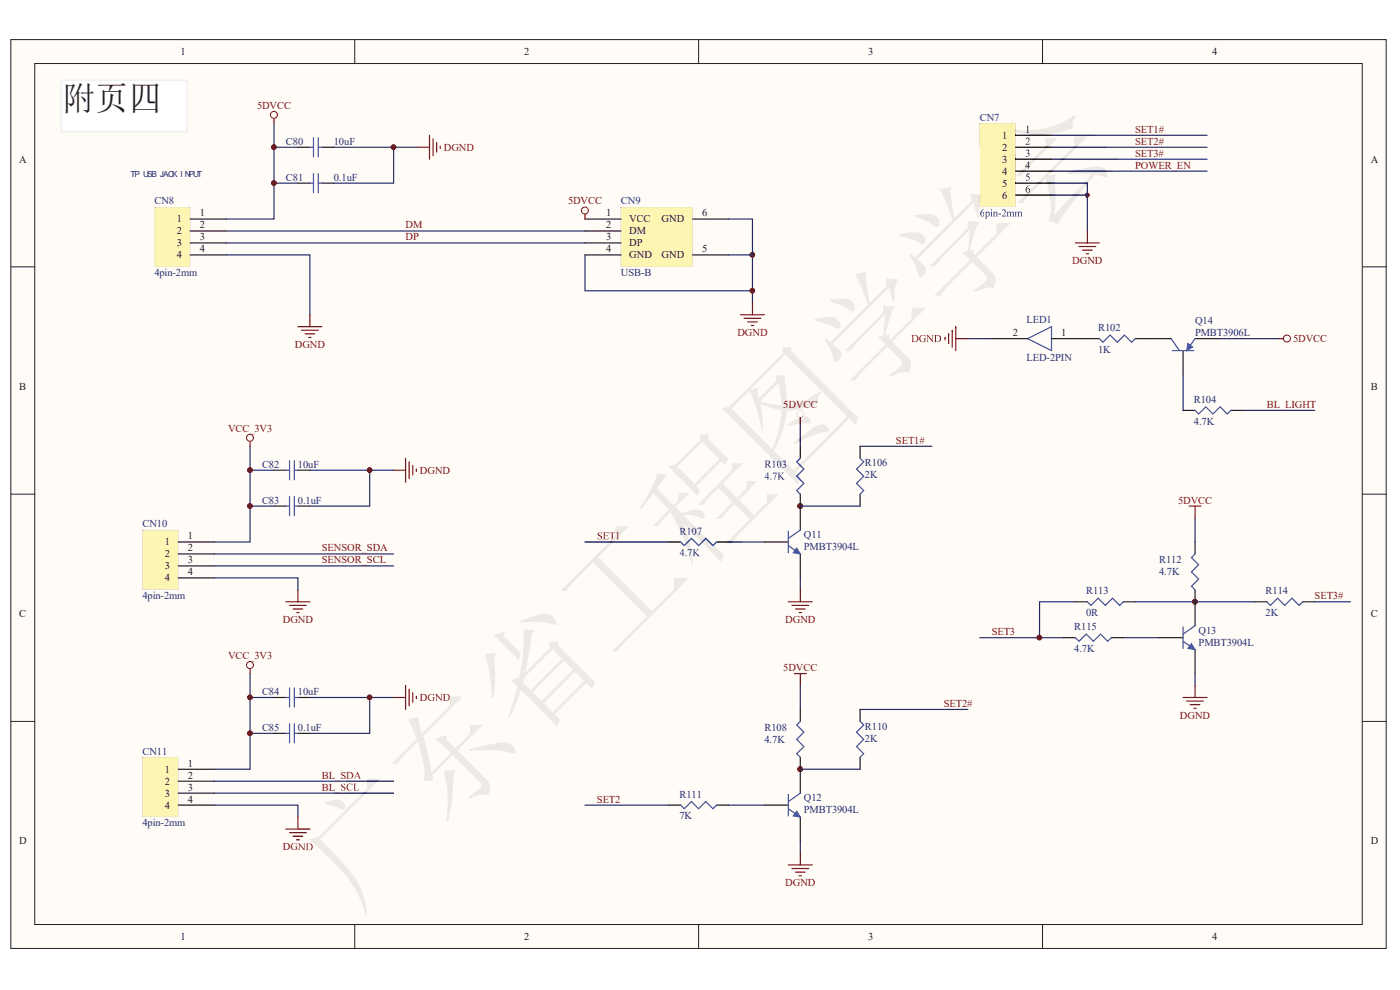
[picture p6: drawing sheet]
<svg xmlns="http://www.w3.org/2000/svg" width="420mm" height="297mm" viewBox="0 0 420 297" stroke-linecap="round" stroke-linejoin="round" font-family="sans-serif">
<path d="M3.3 11.9h412.7v272.7h-412.7z" fill="#fffcf8"/>
<path d="M3.3 11.9h412.7v272.7h-412.7z" fill="none" stroke="#231f20" stroke-width=".3"/>
<path d="M10.4 19.1h398.4v258.3h-398.4z" fill="#fffcf8"/>
<g fill="none" stroke="#231f20" stroke-width=".3">
<path d="M10.4 19.1h398.4v258.3h-398.4zM106.5 11.9v7.2M209.7 11.9v7.2M312.9 11.9v7.2M3.3 80.1h7.1M408.9 80.1h7.2M3.3 148.3h7.1M408.9 148.3h7.2M3.3 216.5h7.1M408.9 216.5h7.2M106.5 277.5v7.1M209.7 277.5v7.1"/>
<path d="M312.9 277.5v7.1"/>
</g>
<circle cx="75" cy="220" r=".68" fill="#282973"/>
<circle cx="75" cy="220" r=".68" fill="none" stroke="#282973" stroke-width=".3"/>
<circle cx="75" cy="209.2" r=".68" fill="#282973"/>
<circle cx="75" cy="209.2" r=".68" fill="none" stroke="#282973" stroke-width=".3"/>
<circle cx="75" cy="151.8" r=".68" fill="#282973"/>
<circle cx="75" cy="151.8" r=".68" fill="none" stroke="#282973" stroke-width=".3"/>
<circle cx="75" cy="141" r=".68" fill="#282973"/>
<circle cx="75" cy="141" r=".68" fill="none" stroke="#282973" stroke-width=".3"/>
<circle cx="82.2" cy="54.9" r=".68" fill="#282973"/>
<circle cx="82.2" cy="54.9" r=".68" fill="none" stroke="#282973" stroke-width=".3"/>
<circle cx="82.2" cy="44.1" r=".68" fill="#282973"/>
<circle cx="82.2" cy="44.1" r=".68" fill="none" stroke="#282973" stroke-width=".3"/>
<circle cx="110.9" cy="209.2" r=".68" fill="#282973"/>
<circle cx="110.9" cy="209.2" r=".68" fill="none" stroke="#282973" stroke-width=".3"/>
<circle cx="110.9" cy="141" r=".68" fill="#282973"/>
<circle cx="110.9" cy="141" r=".68" fill="none" stroke="#282973" stroke-width=".3"/>
<circle cx="118.1" cy="44.1" r=".68" fill="#282973"/>
<circle cx="118.1" cy="44.1" r=".68" fill="none" stroke="#282973" stroke-width=".3"/>
<circle cx="225.8" cy="87.2" r=".68" fill="#282973"/>
<circle cx="225.8" cy="87.2" r=".68" fill="none" stroke="#282973" stroke-width=".3"/>
<circle cx="225.8" cy="76.4" r=".68" fill="#282973"/>
<circle cx="225.8" cy="76.4" r=".68" fill="none" stroke="#282973" stroke-width=".3"/>
<circle cx="240.1" cy="230.8" r=".68" fill="#282973"/>
<circle cx="240.1" cy="230.8" r=".68" fill="none" stroke="#282973" stroke-width=".3"/>
<circle cx="240.1" cy="151.8" r=".68" fill="#282973"/>
<circle cx="240.1" cy="151.8" r=".68" fill="none" stroke="#282973" stroke-width=".3"/>
<circle cx="311.9" cy="191.3" r=".69" fill="#282973"/>
<circle cx="311.9" cy="191.3" r=".69" fill="none" stroke="#282973" stroke-width=".3"/>
<g fill="#282973">
<circle cx="326.3" cy="58.5" r=".69"/>
<circle cx="358.6" cy="180.5" r=".68"/>
</g>
<circle cx="358.6" cy="180.5" r=".68" fill="none" stroke="#282973" stroke-width=".3"/>
<path d="M100.2 44.2h17.9M125.3 44.2h-7.2v10.8h-17.9M67.9 76.5h25.1v17.9M93 141.1h17.9M118.1 141.1h-7.2v10.8h-17.9M64.3 173.4h25.1v3.6" fill="none" stroke="#282973" stroke-width=".36"/>
<path d="M326.2 58.4l.3 .1v10.8l-.2 .2-.1-.2z" fill="#282973"/>
<path d="M240.2 173.4v3.6" fill="none" stroke="#282973" stroke-width=".36"/>
<path d="M175.4 76.4l.3 .1v10.6h49.9v-10.6l.2-.2 .2 .2v10.9h-50.6z" fill="#282973"/>
<path d="M82.2 37v7.2M89.4 55h-7.2v10.7h-14.3M89.4 44.2h-7.2v10.8M225.8 87.3v3.5M290.4 101.6h7.2" fill="none" stroke="#282973" stroke-width=".36"/>
<path d="M240.1 126.6l.3 .1v7.2l-.2 .2-.2-.2z" fill="#282973"/>
<path d="M365.8 101.6h18M75 133.9v7.2h7.2M373 123.1h21.5M75 141.1v10.8h7.2M75 151.9v10.7h-10.7M64.3 169.8h53.8M64.3 166.2h53.8" fill="none" stroke="#282973" stroke-width=".36"/>
<g fill="#282973">
<path d="M175.4 162.5l25.3-.1 .2 .2-.2 .2h-25.1z"/>
<path d="M315.4 51.2h46.8l.2 .2-.2 .1h-46.6z"/>
<path d="M315.4 47.6h46.8l.2 .2-.2 .2h-46.6z"/>
<path d="M315.4 44.1l46.8-.1 .2 .2-.2 .2h-46.6z"/>
<path d="M315.4 40.5l46.8-.1 .2 .2-.2 .2h-46.6z"/>
</g>
<path d="M355.1 112.4v10.7M258.1 133.9h21.6" fill="none" stroke="#282973" stroke-width=".36"/>
<path d="M218.5 162.5l10.9-.1 .2 .2-.2 .2h-10.8z" fill="#282973"/>
<path d="M67.9 69.3h107.7M67.9 72.9h107.7" fill="none" stroke="#282973" stroke-width=".36"/>
<circle cx="240.1" cy="151.8" r=".68" fill="#7f1416"/>
<circle cx="240.1" cy="151.8" r=".68" fill="none" stroke="#7f1416" stroke-width=".3"/>
<circle cx="82.2" cy="54.9" r=".68" fill="#7f1416"/>
<circle cx="82.2" cy="54.9" r=".68" fill="none" stroke="#7f1416" stroke-width=".3"/>
<circle cx="82.2" cy="44.1" r=".68" fill="#7f1416"/>
<circle cx="82.2" cy="44.1" r=".68" fill="none" stroke="#7f1416" stroke-width=".3"/>
<circle cx="118.1" cy="44.1" r=".68" fill="#7f1416"/>
<circle cx="118.1" cy="44.1" r=".68" fill="none" stroke="#7f1416" stroke-width=".3"/>
<circle cx="110.9" cy="141" r=".68" fill="#7f1416"/>
<circle cx="110.9" cy="141" r=".68" fill="none" stroke="#7f1416" stroke-width=".3"/>
<g fill="#7f1416">
<circle cx="326.3" cy="58.5" r=".69"/>
<circle cx="225.8" cy="76.4" r=".68"/>
</g>
<circle cx="225.8" cy="76.4" r=".68" fill="none" stroke="#7f1416" stroke-width=".3"/>
<circle cx="225.8" cy="87.2" r=".68" fill="#7f1416"/>
<circle cx="225.8" cy="87.2" r=".68" fill="none" stroke="#7f1416" stroke-width=".3"/>
<circle cx="75" cy="151.8" r=".68" fill="#7f1416"/>
<circle cx="75" cy="151.8" r=".68" fill="none" stroke="#7f1416" stroke-width=".3"/>
<circle cx="75" cy="141" r=".68" fill="#7f1416"/>
<circle cx="75" cy="141" r=".68" fill="none" stroke="#7f1416" stroke-width=".3"/>
<circle cx="240.1" cy="151.8" r=".68" fill="#7f1416"/>
<g fill="none" stroke="#7f1416" stroke-width=".3">
<circle cx="82.2" cy="34.5" r="1.04"/>
<circle cx="240.1" cy="151.8" r=".68"/>
</g>
<g fill="none" stroke="#7f1416" stroke-width=".36">
<path d="M82.2 35.6v1.4M125.3 44.2h3.6M128.9 40.6v7.2M130 41.7v5M131.1 42.7v2.9M132.1 43.8v.7M322.7 72.9h7.2M323.8 74h5.1M324.9 75h2.9M326 76.1h.7M326.3 69.3v3.6M89.4 98h7.2"/>
<path d="M90.5 99.1h5M93 94.4v3.6M222.2 94.4h7.2M223.3 95.5h5M224.4 96.6h2.9M225.5 97.7h.7M225.8 90.8v3.6M91.6 100.2h2.8M92.6 101.2h.8M121.7 137.5v7.2M122.8 138.6v5M123.9 139.6v2.9"/>
<path d="M118.1 141.1h3.6M124.9 140.7v.7M89.4 177v3.6M85.8 180.6h7.2M86.9 181.6h5M88 182.7h2.8M89.1 183.8h.7"/>
</g>
<g fill="#7f1416">
<path d="M239.3 123.6a1.05 1.05 0 0 1 1.2-.4 1.05 1.05 0 0 1 .7 1 1.02 1.02 0 0 0-1.4-1 1.02 1.02 0 0 0-.4 1.6 1.02 1.02 0 0 0 1.7-.2l.1-.4a1.05 1.05 0 0 1-1.4 1 1.05 1.05 0 0 1-.5-1.6z"/>
<path d="M240.1 125.2l.3 .1v1.4l-.2 .2-.2-.2z"/>
</g>
<path d="M383.8 101.6h1.4M240.2 177v3.6M236.6 180.6h7.2M237.7 181.6h5M238.7 182.7h2.9M239.8 183.8h.7" fill="none" stroke="#7f1416" stroke-width=".36"/>
<circle cx="386.2" cy="101.6" r="1.05" fill="none" stroke="#7f1416" stroke-width=".3"/>
<g fill="#7f1416">
<path d="M286.7 97.9l.3 .1v7.2l-.2 .2-.1-.2z"/>
<path d="M285.6 99l.4 .1v5l-.2 .2-.2-.2z"/>
<path d="M284.6 100l.3 .2v2.8l-.2 .2-.2-.2z"/>
<path d="M283.5 101.1l.3 .1-.2 .9-.2-.1z"/>
</g>
<path d="M286.8 101.6h3.6" fill="none" stroke="#7f1416" stroke-width=".36"/>
<path d="M89.4 55h3.6M89.4 44.2h3.6M96.6 55h3.6M96.6 44.2h3.6M82.2 151.9h3.6M82.2 141.1h3.6M89.4 151.9h3.6M89.4 141.1h3.6" fill="none" stroke="#231f20" stroke-width=".36"/>
<g fill="none" stroke="#3953a4" stroke-width=".36">
<path d="M93 55h1.1M93 44.2h1.1M94.1 41.3v5.8M94.1 52.1v5.7M95.5 41.3v5.8M95.5 52.1v5.7M95.5 55h1.1M95.5 44.2h1.1M86.9 138.2v5.8M88.3 138.2v5.8M85.8 151.9h1.1M85.8 141.1h1.1"/>
<path d="M86.9 149v5.7M88.3 151.9h1.1M88.3 141.1h1.1M88.3 149v5.7"/>
</g>
<g fill="#231f20">
<path d="M214.9 162.5l3.7-.1 .2 .2-.2 .2h-3.5z"/>
<path d="M200.6 162.5l3.7-.1 .2 .2-.2 .2h-3.6z"/>
</g>
<path d="M204.2 162.5h.2l1 .9 2.1-2.1 2.2 2.1 2.1-2.1 2.2 2.1 .9-.9 .3 .1-1.2 1.3-2.2-2.1-2.1 2.1-2.2-2.1-2.1 2.1-1.2-1.2z" fill="#3953a4"/>
<path d="M240.2 148.3v3.6" fill="none" stroke="#231f20" stroke-width=".36"/>
<path d="M240.1 133.8l.3 .1v3.6l-.2 .2-.2-.2z" fill="#231f20"/>
<path d="M238.9 138.6l1.2-1.2h.2v.2l-.9 1 2.1 2.1-2.1 2.2 2.1 2.1-2.1 2.2 .9 .9-.1 .3-1.3-1.2 2.1-2.2-2.1-2.1 2.1-2.2z" fill="#3953a4"/>
<path d="M326.3 101.6h3.6M340.7 101.6h3.6M258.1 133.9v3.6M355.1 123.1h3.5M369.4 123.1h3.6M240.2 151.9v7.1M258.1 148.3v3.6M229.4 162.6h7.2M240.2 166.2v7.2" fill="none" stroke="#231f20" stroke-width=".36"/>
<path d="M329.9 101.6l1.1 1.1 2.2-2.2 2.1 2.2 2.2-2.2 2.1 2.2 1.1-1.1M258.1 137.5l1.1 1.1-2.1 2.1 2.1 2.2-2.1 2.1 2.1 2.2-1.1 1.1M358.6 123.1l1.1 1.1 2.2-2.1 2.1 2.1 2.2-2.1 2.1 2.1 1.1-1.1M236.6 159.4v6.4M240.2 159l-3.6 2.5M236.6 163.7l3.6 2.5" fill="none" stroke="#3953a4" stroke-width=".36"/>
<path d="M239.1 164.4l1.1 1.8-2.2-.4z" fill="#3953a4"/>
<path d="M239.1 164.4l1.1 1.8-2.2-.4z" fill="none" stroke="#3953a4" stroke-width=".3"/>
<path d="M344.3 101.6h7.2M355.1 105.2v7.2M358.6 101.6h7.2" fill="none" stroke="#231f20" stroke-width=".36"/>
<path d="M351.5 101.6l2.5 3.6M351.8 105.2h6.5M358.6 101.6l-1.7 2.5" fill="none" stroke="#3953a4" stroke-width=".36"/>
<path d="M356.5 103l1.4 1.1-1.8 1.1z" fill="#3953a4"/>
<path d="M356.5 103l1.4 1.1-1.8 1.1z" fill="none" stroke="#3953a4" stroke-width=".3"/>
<path d="M240.2 151.9h17.9M93 209.3h17.9M118.1 209.3h-7.2v10.7h-17.9M64.3 241.6h25.1v3.6" fill="none" stroke="#282973" stroke-width=".36"/>
<g fill="#282973">
<path d="M64.2 237.9l53.9-.1 .2 .2-.2 .2h-53.8z"/>
<path d="M64.2 234.3l53.9-.1 .2 .2-.2 .2h-53.8z"/>
</g>
<path d="M75 202.1v7.2M82.2 209.3h-7.2v10.7h7.2M75 220v10.8h-10.7" fill="none" stroke="#282973" stroke-width=".36"/>
<circle cx="110.9" cy="209.2" r=".68" fill="#7f1416"/>
<circle cx="110.9" cy="209.2" r=".68" fill="none" stroke="#7f1416" stroke-width=".3"/>
<circle cx="75" cy="220" r=".68" fill="#7f1416"/>
<circle cx="75" cy="220" r=".68" fill="none" stroke="#7f1416" stroke-width=".3"/>
<circle cx="75" cy="209.2" r=".68" fill="#7f1416"/>
<circle cx="75" cy="209.2" r=".68" fill="none" stroke="#7f1416" stroke-width=".3"/>
<path d="M118.1 209.3h3.6M121.7 205.7v7.2M122.8 206.8v5M123.9 207.8v2.9M124.9 208.9v.7" fill="none" stroke="#7f1416" stroke-width=".36"/>
<g fill="#7f1416">
<path d="M85.7 248.6h7.3l.2 .2-.2 .1h-7.2z"/>
<path d="M86.8 249.7l5.1-.1 .2 .2-.2 .2h-5z"/>
<path d="M87.8 250.8l3-.1 .2 .2-.2 .2h-2.8z"/>
<path d="M88.9 251.9l.9-.1 .1 .2-.8 .2z"/>
<path d="M89.3 245l.3 .2v3.6l-.2 .1-.2-.1z"/>
</g>
<path d="M82.2 209.3h3.6M89.4 209.3h3.6M82.2 220h3.6M89.4 220h3.6" fill="none" stroke="#231f20" stroke-width=".36"/>
<path d="M85.8 209.3h1.1M86.9 206.4v5.7M86.9 217.2v5.7M88.3 209.3h1.1M88.3 206.4v5.7M88.3 217.2v5.7M85.8 220h1.1M88.3 220h1.1" fill="none" stroke="#3953a4" stroke-width=".36"/>
<path d="M240.2 205.7v7.2M258.1 212.9h32.3M175.6 241.6h25.1M218.6 241.6h10.8M240.2 252.3v3.6" fill="none" stroke="#282973" stroke-width=".36"/>
<circle cx="240.1" cy="230.8" r=".68" fill="#7f1416"/>
<circle cx="240.1" cy="230.8" r=".68" fill="none" stroke="#7f1416" stroke-width=".3"/>
<circle cx="240.1" cy="230.8" r=".68" fill="#7f1416"/>
<circle cx="240.1" cy="230.8" r=".68" fill="none" stroke="#7f1416" stroke-width=".3"/>
<path d="M238.4 202.1h3.6M240.2 202.1v3.6M236.6 259.5h7.2M240.2 255.9v3.6M237.7 260.6h5M238.7 261.7h2.9M239.8 262.7h.7" fill="none" stroke="#7f1416" stroke-width=".36"/>
<path d="M240.2 212.9v3.6M258.1 212.9v3.6M240.2 227.2v10.8M258.1 227.2v3.6M200.7 241.6h3.6M215.1 241.6h3.5M229.4 241.6h7.2M240.2 245.2v7.1" fill="none" stroke="#231f20" stroke-width=".36"/>
<path d="M240.2 216.5l-1.1 1 2.2 2.2-2.2 2.1 2.2 2.2-2.2 2.1 1.1 1.1M258.1 216.5l1.1 1-2.1 2.2 2.1 2.1-2.1 2.2 2.1 2.1-1.1 1.1M236.6 238.3v6.5M240.2 238l-3.6 2.5M204.3 241.6l1.1 1.1 2.1-2.2 2.2 2.2 2.1-2.2 2.2 2.2 1.1-1.1M236.6 242.7l3.6 2.5" fill="none" stroke="#3953a4" stroke-width=".36"/>
<path d="M239.1 243.4l1.1 1.8-2.2-.4z" fill="#3953a4"/>
<path d="M239.1 243.4l1.1 1.8-2.2-.4z" fill="none" stroke="#3953a4" stroke-width=".3"/>
<path d="M358.6 155.4v7.2M294 191.3h25.2M322.7 180.6h-10.7v10.7M337.1 191.3h10.8M358.6 202.1v3.6M240.2 230.8h17.9" fill="none" stroke="#282973" stroke-width=".36"/>
<circle cx="311.9" cy="191.3" r=".69" fill="#7f1416"/>
<circle cx="311.9" cy="191.3" r=".69" fill="none" stroke="#7f1416" stroke-width=".3"/>
<circle cx="358.6" cy="180.5" r=".68" fill="#7f1416"/>
<circle cx="358.6" cy="180.5" r=".68" fill="none" stroke="#7f1416" stroke-width=".3"/>
<circle cx="358.6" cy="180.5" r=".68" fill="#7f1416"/>
<circle cx="358.6" cy="180.5" r=".68" fill="none" stroke="#7f1416" stroke-width=".3"/>
<path d="M356.9 151.9h3.5M358.6 151.9v3.5M355.1 209.3h7.1M356.1 210.4h5.1M357.2 211.4h2.9M358.3 212.5h.7M358.6 205.7v3.6" fill="none" stroke="#7f1416" stroke-width=".36"/>
<path d="M358.6 162.6v3.6M358.6 177v10.7M319.2 191.3h3.5M322.7 180.6h3.6M333.5 191.3h3.6M337.1 180.6h3.6M347.9 191.3h7.2M358.6 194.9v7.2M376.6 180.6h3.6M391 180.6h3.5" fill="none" stroke="#231f20" stroke-width=".36"/>
<path d="M358.6 166.2l-1 1.1 2.1 2.1-2.1 2.2 2.1 2.1-2.1 2.2 1 1.1M322.7 191.3l1.1 1.1 2.2-2.1 2.1 2.1 2.2-2.1 2.1 2.1 1.1-1.1M326.3 180.6l1.1 1 2.2-2.1 2.1 2.1 2.2-2.1 2.1 2.1 1.1-1M355.1 192.4l3.5 2.5M355.1 188.1v6.5M358.6 187.7l-3.5 2.6M380.2 180.6l1.1 1 2.1-2.1 2.2 2.1 2.1-2.1 2.2 2.1 1.1-1" fill="none" stroke="#3953a4" stroke-width=".36"/>
<path d="M357.6 193.1l1 1.8-2.1-.3z" fill="#3953a4"/>
<path d="M357.6 193.1l1 1.8-2.1-.3z" fill="none" stroke="#3953a4" stroke-width=".3"/>
<path d="M340.7 180.6h35.9" fill="none" stroke="#282973" stroke-width=".36"/>
<g fill="#231f20">
<path d="M57 65.6l10.9-.1 .1 .2-.1 .2h-10.8z"/>
<path d="M57 69.2l10.9-.1 .1 .2-.1 .2h-10.8z"/>
<path d="M57 72.8l10.9-.1 .1 .2-.1 .2h-10.8z"/>
<path d="M57 76.4l10.9-.1 .1 .2-.1 .2h-10.8z"/>
</g>
<path d="M46.3 62.1h10.7v17.9h-10.7z" fill="#fcf6b2"/>
<path d="M56.9 65.6l.1 .3z" fill="#231f20"/>
<path d="M53.4 64.6h.8v2.1h-.8z" fill="#fcf6b2"/>
<path d="M56.9 69.2l.1 .3z" fill="#231f20"/>
<path d="M53.1 68.2h1.4v2.1h-1.4z" fill="#fcf6b2"/>
<path d="M56.9 72.8l.1 .3z" fill="#231f20"/>
<path d="M53.2 71.8h1.2v2.1h-1.2z" fill="#fcf6b2"/>
<path d="M56.9 76.4l.1 .2z" fill="#231f20"/>
<path d="M53.1 75.4h1.4v2.1h-1.4z" fill="#fcf6b2"/>
<path d="M46.3 62.1h10.7v3.5v-3.5h-10.7v17.9h10.7v-3.4v3.4h-10.7zM57 73.1v3.2zM57 69.5v3.2zM57 65.9v3.3z" fill="#7f1416"/>
<g fill="#231f20">
<path d="M57 65.6v.3z"/>
<path d="M57 69.2v.3z"/>
<path d="M57 72.7v.4z"/>
<path d="M57 76.3v.4z"/>
<path d="M53.4 162.5l10.9-.1 .2 .2-.2 .2h-10.8z"/>
<path d="M53.4 166.1l10.9-.1 .2 .2-.2 .2h-10.8z"/>
<path d="M53.4 169.7l10.9-.1 .2 .2-.2 .2h-10.8z"/>
<path d="M53.4 173.3l10.9-.1 .2 .2-.2 .2h-10.8z"/>
</g>
<path d="M42.8 159h10.6v17.9h-10.6zM49.5 172.3v2.1h1.4v-2.1zM49.6 168.7v2.2h1.2v-2.2zM49.5 165.1v2.1h1.4v-2.1zM49.8 161.5v2.1h.8v-2.1z" fill="#fcf6b2"/>
<path d="M53.4 162.5v.3z" fill="#231f20"/>
<path d="M49.8 161.5h.8v2.1h-.8z" fill="#fcf6b2"/>
<path d="M53.4 166.1v.3z" fill="#231f20"/>
<path d="M49.5 165.1h1.4v2.1h-1.4z" fill="#fcf6b2"/>
<path d="M53.4 169.7v.3z" fill="#231f20"/>
<path d="M49.6 168.7h1.2v2.2h-1.2z" fill="#fcf6b2"/>
<path d="M53.4 173.3v.2z" fill="#231f20"/>
<path d="M49.5 172.3h1.4v2.1h-1.4z" fill="#fcf6b2"/>
<path d="M42.7 159h10.8l-.1 3.5v-3.5h-10.6v17.9h10.6v-3.4l.1 3.4h-10.8z" fill="#7f1416"/>
<g fill="#231f20">
<path d="M53.4 162.5l.1 .3z"/>
<path d="M53.4 166.1l.1 .3z"/>
<path d="M53.4 169.6l.1 .4z"/>
<path d="M53.4 173.2l.1 .4z"/>
</g>
<path d="M53.4 170v3.2zM53.4 166.4v3.2zM53.4 162.8v3.3z" fill="#7f1416"/>
<g fill="#231f20">
<path d="M53.4 230.7l10.9-.1 .2 .2-.2 .2h-10.8z"/>
<path d="M53.4 234.3l10.9-.1 .2 .2-.2 .2h-10.8z"/>
<path d="M53.4 237.9l10.9-.1 .2 .2-.2 .2h-10.8z"/>
<path d="M53.4 241.4h10.9l.2 .2-.2 .2h-10.8z"/>
</g>
<path d="M42.8 227.2h10.6v17.9h-10.6zM49.5 240.5v2.1h1.4v-2.1zM49.6 236.9v2.1h1.2v-2.1zM49.5 233.3v2.1h1.4v-2.1zM49.8 229.7v2.1h.8v-2.1z" fill="#fcf6b2"/>
<path d="M53.4 230.7v.3z" fill="#231f20"/>
<path d="M49.8 229.7h.8v2.1h-.8z" fill="#fcf6b2"/>
<path d="M53.4 234.3v.3z" fill="#231f20"/>
<path d="M49.5 233.3h1.4v2.1h-1.4z" fill="#fcf6b2"/>
<path d="M53.4 237.9v.2z" fill="#231f20"/>
<path d="M49.6 236.9h1.2v2.1h-1.2z" fill="#fcf6b2"/>
<path d="M53.4 241.5v.2z" fill="#231f20"/>
<path d="M49.5 240.5h1.4v2.1h-1.4z" fill="#fcf6b2"/>
<path d="M42.7 227.2h10.8l-.1 3.5v-3.5h-10.6v17.9h10.6v-3.4l.1 3.4h-10.8z" fill="#7f1416"/>
<g fill="#231f20">
<path d="M53.4 230.7l.1 .3z"/>
<path d="M53.4 234.2l.1 .4z"/>
<path d="M53.4 237.8l.1 .4z"/>
<path d="M53.4 241.4l.1 .3z"/>
</g>
<path d="M53.4 238.1v3.3zM53.4 234.6v3.2zM53.4 231v3.2z" fill="#7f1416"/>
<g fill="#231f20">
<path d="M175.4 65.6l10.9-.1 .2 .2-.2 .2h-10.7z"/>
<path d="M175.4 69.2l10.9-.1 .2 .2-.2 .2h-10.7z"/>
<path d="M175.4 72.8l10.9-.1 .2 .2-.2 .2h-10.7z"/>
<path d="M175.4 76.4l10.9-.1 .2 .2-.2 .2h-10.7z"/>
<path d="M207.7 76.4l10.9-.1 .2 .2-.2 .2h-10.7z"/>
<path d="M207.7 65.6l10.9-.1 .2 .2-.2 .2h-10.7z"/>
</g>
<path d="M186.4 62.1h21.4v17.9h-21.4v-3.3l.1-.2-.1-.2v-3.2l.1-.2-.1-.2v-3.2l.1-.2-.1-.2v-3.2l.1-.2-.1-.2zM198.7 75.4v2.2h6.5v-2.2zM189 75.4v2.2h6.6v-2.2zM188.9 71.8v2.1h3.8v-2.1zM188.9 68.2v2.1h4.9v-2.1zM198.7 64.6v2.2h6.5v-2.2zM191.2 64.6v2.2h3.9v-2.2zM188.9 64.6v2.2h2.2v-2.2z" fill="#fcf6b2"/>
<path d="M186.4 65.5l.1 .2-.1 .2z" fill="#231f20"/>
<g fill="#fcf6b2">
<path d="M188.9 64.6h2.2v2.2h-2.2z"/>
<path d="M191.2 64.6h3.9v2.2h-3.9z"/>
</g>
<path d="M186.4 69.1l.1 .2-.1 .2z" fill="#231f20"/>
<path d="M188.9 68.2h4.9v2.1h-4.9z" fill="#fcf6b2"/>
<path d="M186.4 72.7l.1 .2-.1 .2z" fill="#231f20"/>
<path d="M188.9 71.8h3.8v2.1h-3.8z" fill="#fcf6b2"/>
<path d="M186.4 76.3l.1 .2-.1 .2z" fill="#231f20"/>
<path d="M189 75.4h6.6v2.2h-6.6z" fill="#fcf6b2"/>
<path d="M207.7 76.4l.1 .2z" fill="#231f20"/>
<path d="M198.7 75.4h6.5v2.2h-6.5z" fill="#fcf6b2"/>
<path d="M207.7 65.6l.1 .3z" fill="#231f20"/>
<path d="M198.7 64.6h6.5v2.2h-6.5z" fill="#fcf6b2"/>
<path d="M186.3 76.7l.1 3.3h21.4v-3.4v3.4h-21.5zM186.3 73.1l.1 3.2zM186.3 69.5l.1 3.2zM186.3 65.9l.1 3.2zM186.3 62.1h21.5v3.4v-3.4h-21.4l-.1 3.4z" fill="#7f1416"/>
<g fill="#231f20">
<path d="M186.3 65.5v.4z"/>
<path d="M186.3 69.1v.4z"/>
<path d="M186.3 72.7l.1 .4z"/>
<path d="M186.3 76.3l.1 .4z"/>
</g>
<path d="M207.8 65.9v10.4z" fill="#7f1416"/>
<g fill="#231f20">
<path d="M207.8 76.3v.4z"/>
<path d="M207.8 65.6v.3z"/>
</g>
<path d="M218.6 65.7h7.2v10.8h-7.2" fill="none" stroke="#282973" stroke-width=".36"/>
<g fill="#231f20">
<path d="M304.7 40.5l10.9-.1 .1 .2-.1 .2h-10.8z"/>
<path d="M304.7 44.1l10.9-.1 .1 .2-.1 .2h-10.8z"/>
<path d="M304.7 47.6h10.9l.1 .2-.1 .2h-10.8z"/>
<path d="M304.7 51.2h10.9l.1 .2-.1 .1h-10.8z"/>
<path d="M304.7 54.8h10.9l.1 .2-.1 .1h-10.8z"/>
<path d="M304.7 58.4h10.9l.1 .1-.1 .2h-10.8z"/>
</g>
<path d="M294 37h7.2l-7.2 7.1z" fill="#fcf6b2"/>
<path d="M294 37h7.2h-7.2v7.2z" fill="#7f1416"/>
<path d="M315.4 54.8h11.1v3.9h-10.9l-.2-.2 .2-.1h10.6v-3.3h-10.6z" fill="#282973"/>
<path d="M308.4 101.6l7.2-3.6v7.2z" fill="none" stroke="#3953a4" stroke-width=".36"/>
<path d="M297.6 101.6h10.8M315.6 101.6h10.7" fill="none" stroke="#231f20" stroke-width=".36"/>
<g fill="none" stroke="#7f1416" stroke-width=".3">
<circle cx="175.5" cy="63.2" r="1.04"/>
<circle cx="75" cy="131.4" r="1.04"/>
<circle cx="75" cy="199.5" r="1.04"/>
</g>
<path d="M175.6 64.3v1.4M75 132.5v1.4M75 200.7v1.4" fill="none" stroke="#7f1416" stroke-width=".36"/>
<path d="M394.5 180.6h10.8" fill="none" stroke="#282973" stroke-width=".36"/>
<path d="M86.6 25.1h250.1v250h-250.1z" fill="#fffcf8"/>
<path d="M315.6 51.4h18.6M315.6 47.8h20.4M315.6 44.2h16.8M315.6 40.6h13.2M240.2 126.7v7.2M175.4 162.6h25.3M218.6 162.6h4.3" fill="none" stroke="#282973" stroke-width=".36"/>
<g fill="#7f1416">
<path d="M325.6 57.9h1.4v1.3h-1.4z"/>
<path d="M325.6 57.8h1.4v1.4h-1.4z"/>
<path d="M239.1 123.1h2.1v2.1h-2.1z"/>
</g>
<g fill="#fffcf8">
<path d="M235.2 120.3h1.3v2.1h-1.3z"/>
<path d="M235.3 120.3h1.1v2.1h-1.1z"/>
</g>
<path d="M235.3 120.3h1.1v2.1h-1.1z" fill="#7f1416"/>
<path d="M235.2 120.3h1.3v2.1h-1.3z" fill="#edeae6"/>
<path d="M236.7 120.3h4.4v2.1h-4.4z" fill="#fffcf8"/>
<path d="M236.7 120.3h4.4v2.1h-4.4z" fill="#7f1416"/>
<path d="M236.7 120.3h4.4v2.1h-4.4z" fill="#edeae6"/>
<path d="M241.2 120.2h4v2.2h-4z" fill="#fffcf8"/>
<path d="M241.2 120.2h4v2.2h-4z" fill="#7f1416"/>
<path d="M241.2 120.2h4v2.2h-4z" fill="#edeae6"/>
<g fill="#7f1416">
<path d="M240 125.1h.4v1.8h-.4z"/>
<path d="M286.7 97.8h.3v.9h-.3z"/>
<path d="M285.6 98.9h.4v.9h-.4z"/>
<path d="M284.5 100h.4v.8h-.4z"/>
<path d="M283.4 101.1h.4v.8h-.4z"/>
</g>
<path d="M273.5 100.5h8.9v2.2h-8.9z" fill="#fffcf8"/>
<path d="M273.5 100.5h8.9v2.2h-8.9z" fill="#7f1416"/>
<path d="M200.5 162.6h3.9M214.9 162.6h3.9" fill="none" stroke="#231f20" stroke-width=".36"/>
<path d="M204.1 161.3h11.1v2.6h-11.1z" fill="#3953a4"/>
<path d="M204 158.3h6.6v2.2h-6.6z" fill="#fffcf8"/>
<path d="M204 158.3h6.6v2.2h-6.6z" fill="#282973"/>
<path d="M204 158.3h6.6v2.2h-6.6z" fill="#edeae6"/>
<path d="M204 164.7h1.4v2.2h-1.4z" fill="#fffcf8"/>
<path d="M204 164.7h1.4v2.2h-1.4z" fill="#282973"/>
<path d="M205.7 164.8h4.4v2.1h-4.4z" fill="#fffcf8"/>
<path d="M205.7 164.8h4.4v2.1h-4.4z" fill="#282973"/>
<path d="M206.3 164.8h1.5v2.1h-1.5z" fill="#edeae6"/>
<path d="M240.2 133.7v3.9" fill="none" stroke="#231f20" stroke-width=".37"/>
<path d="M238.9 137.3h2.6v7.4h-2.6z" fill="#3953a4"/>
<path d="M229.5 138.2h6.4v2.1h-6.4z" fill="#fffcf8"/>
<path d="M229.5 138.2h6.4v2.1h-6.4z" fill="#282973"/>
<path d="M232.3 138.2h3.6v2.1h-3.6z" fill="#edeae6"/>
<path d="M229.5 141.8h1.4v2.1h-1.4z" fill="#fffcf8"/>
<path d="M229.5 141.8h1.4v2.1h-1.4z" fill="#282973"/>
<path d="M231.2 141.8h4.4v2.1h-4.4z" fill="#fffcf8"/>
<path d="M231.2 141.8h4.4v2.1h-4.4z" fill="#282973"/>
<path d="M100 238h18.3M103.6 234.4h14.7" fill="none" stroke="#282973" stroke-width=".36"/>
<g fill="#fffcf8">
<path d="M127.8 208.2h7.2v2.1h-7.2z"/>
<path d="M128.5 208.2h6.5v2.1h-6.5z"/>
</g>
<path d="M128.5 208.2h6.5v2.1h-6.5z" fill="#7f1416"/>
<path d="M134.9 209l.1 1.3z" fill="#edeae6"/>
<path d="M87.8 250.9h3.2M88.2 249.8h3.9M89.2 248.8h4" fill="none" stroke="#7f1416" stroke-width=".36"/>
<path d="M88.9 251.8h1v.4h-1z" fill="#7f1416"/>
<path d="M88.1 253h5.8v2.2h-5.8z" fill="#fffcf8"/>
<g fill="#7f1416">
<path d="M88.1 253h5.8v2.2h-5.8z"/>
<path d="M89.3 248.6h.3v.3h-.3z"/>
</g>
<path d="M304.7 40.6h11" fill="none" stroke="#231f20" stroke-width=".36"/>
<g fill="#fffcf8">
<path d="M308 37.7h.9v2.1h-.9z"/>
<path d="M308 37.7h.8v2.1h-.8z"/>
</g>
<path d="M308 37.7h.8v2.1h-.8z" fill="#231f20"/>
<path d="M308 39.1h.9v.7h-.9z" fill="#edeae6"/>
<path d="M304.7 44.2h11" fill="none" stroke="#231f20" stroke-width=".36"/>
<path d="M307.7 41.3h1.4v2.1h-1.4z" fill="#fffcf8"/>
<path d="M307.7 41.3h1.4v2.1h-1.4z" fill="#231f20"/>
<path d="M304.7 47.8h11" fill="none" stroke="#231f20" stroke-width=".36"/>
<path d="M307.8 44.9h1.2v2.1h-1.2z" fill="#fffcf8"/>
<path d="M307.8 44.9h1.2v2.1h-1.2z" fill="#231f20"/>
<path d="M304.7 51.4h11" fill="none" stroke="#231f20" stroke-width=".36"/>
<path d="M307.7 48.5h1.4v2.1h-1.4z" fill="#fffcf8"/>
<path d="M307.7 48.5h1.4v2.1h-1.4z" fill="#231f20"/>
<path d="M307.7 48.5h1.4v2.1h-1.4z" fill="#edeae6"/>
<path d="M304.7 55h10.9" fill="none" stroke="#231f20" stroke-width=".36"/>
<path d="M307.8 52.1h1.2v2.1h-1.2z" fill="#fffcf8"/>
<path d="M307.8 52.1h1.2v2.1h-1.2z" fill="#231f20"/>
<path d="M304.7 58.5h10.9" fill="none" stroke="#231f20" stroke-width=".36"/>
<path d="M307.8 55.6h1.3v2.2h-1.3z" fill="#fffcf8"/>
<path d="M307.8 55.6h1.3v2.2h-1.3z" fill="#231f20"/>
<path d="M308.3 57h.8v.8h-.8z" fill="#edeae6"/>
<path d="M294 37h10.7v25h-10.7z" fill="#fcf6b2"/>
<path d="M304.6 40.4l.1 .4z" fill="#231f20"/>
<path d="M301.1 39.5h.8v2.1h-.8z" fill="#fcf6b2"/>
<path d="M301.2 39.5h.7v2.1h-.7z" fill="#edeaa4"/>
<path d="M304.6 44l.1 .3z" fill="#231f20"/>
<path d="M300.8 43.1h1.4v2.1h-1.4z" fill="#fcf6b2"/>
<path d="M304.6 47.6l.1 .3z" fill="#231f20"/>
<path d="M300.9 46.7h1.2v2.1h-1.2z" fill="#fcf6b2"/>
<path d="M304.6 51.2l.1 .3z" fill="#231f20"/>
<path d="M300.8 50.2h1.4v2.2h-1.4z" fill="#fcf6b2"/>
<path d="M304.6 54.8l.1 .3z" fill="#231f20"/>
<path d="M300.9 53.9h1.2v2.1h-1.2z" fill="#fcf6b2"/>
<path d="M304.6 58.4l.1 .3z" fill="#231f20"/>
<path d="M300.9 57.4h1.3v2.2h-1.3z" fill="#fcf6b2"/>
<path d="M294 37h10.7v25.1h-10.7z" fill="#7f1416"/>
<g fill="#231f20">
<path d="M304.7 40.4v.4z"/>
<path d="M304.7 44v.4z"/>
<path d="M304.7 47.6v.3z"/>
<path d="M304.7 51.2v.3z"/>
<path d="M304.7 54.8v.3z"/>
<path d="M304.7 58.4v.3z"/>
</g>
<path d="M294.2 62.8h1.3v2.2h-1.3z" fill="#fffcf8"/>
<path d="M294.2 62.8h1.3v2.2h-1.3z" fill="#282973"/>
<path d="M295.6 62.7h4.8v2.9h-4.8z" fill="#fffcf8"/>
<path d="M295.6 62.7h4.8v2.9h-4.8z" fill="#282973"/>
<path d="M300.6 62.8h6.3v2.1h-6.3z" fill="#fffcf8"/>
<g fill="#282973">
<path d="M300.6 62.8h6.3v2.1h-6.3z"/>
<path d="M315.4 54.8h11.1v3.9h-11.1z"/>
</g>
<path d="M104.6 231.5h3.8v2.1h-3.8z" fill="#fffcf8"/>
<path d="M104.6 231.5h3.8v2.1h-3.8z" fill="#7f1416"/>
<g fill="#fffcf8">
<path d="M100.4 235.1h3.3v2.7h-3.3z"/>
<path d="M100.6 235.1h3.1v2.7h-3.1z"/>
</g>
<path d="M100.6 235.1h3.1v2.7h-3.1z" fill="#7f1416"/>
<path d="M100.3 237.8h3.4" fill="none" stroke="#282973" stroke-width=".3"/>
<path d="M100.6 237.8l1.6 .1z" fill="#282973"/>
<path d="M100.6 237.8l1.6 .1z" fill="#7f1416"/>
<g fill="#fffcf8">
<path d="M104 235.1h3.8v2.2h-3.8z"/>
<path d="M104 235.1h3.8v2.1h-3.8z"/>
</g>
<path d="M104 235.1h3.8v2.1h-3.8z" fill="#7f1416"/>
<path d="M179.4 159.7h1.3v2.2h-1.3z" fill="#fffcf8"/>
<path d="M179.4 159.7h1.3v2.2h-1.3z" fill="#7f1416"/>
<path d="M180.9 159.7h4.9v2.1h-4.9z" fill="#fffcf8"/>
<path d="M180.9 159.7h4.9v2.1h-4.9z" fill="#7f1416"/>
<path d="M183.6 159.7h2.2v2.1h-2.2z" fill="#edeae6"/>
<path d="M18.7 24.4h37.2v14.8h-37.2z" fill="#fff"/>
<path d="M18.4 24.1h37.7v15.4h-37.7z" fill="none" stroke="#f0f1f1" stroke-width=".5"/>
<g font-size="35.9" fill="#231f20">
<text x="309.7" y="70.3" transform="rotate(-45 309.7 70.3)">会</text>
<text x="284.3" y="95.7" transform="rotate(-45 284.3 95.7)">学会</text>
<text x="182.8" y="197.3" transform="rotate(-45 182.8 197.3)">工程图学学会</text>
</g>
<text font-size="35.9" fill="#edeae6" x="106.6" y="273.5" transform="rotate(-45 106.6 273.5)">广东省工程图学学会</text>
<text font-size="35.9" fill="#26266c" x="106.6" y="273.5" transform="rotate(-45 106.6 273.5)">广东</text>
<text font-size="35.9" fill="#751013" x="106.6" y="273.5" transform="rotate(-45 106.6 273.5)">广</text>
<text font-size="10" fill="#231f20" x="18.7" y="32.9">附页四</text>
<g font-size="3.2" fill="#231f20">
<text x="54.1" y="16.5">1</text>
<text x="157.3" y="16.5">2</text>
<text x="260.5" y="16.5">3</text>
<text x="363.7" y="16.5">4</text>
<text x="300.7" y="41.6">1</text>
<text x="307.7" y="39.8">1</text>
<text x="300.7" y="45.2">2</text>
<text x="307.7" y="43.4">2</text>
<text x="307.7" y="47">3</text>
<text x="5.7" y="48.8">A</text>
<text x="300.7" y="48.8">3</text>
<text x="300.7" y="52.4">4</text>
<text x="307.7" y="50.6">4</text>
<text x="411.4" y="48.8">A</text>
<text x="300.7" y="56">5</text>
<text x="300.7" y="59.6">6</text>
<text x="307.7" y="54.2">5</text>
<text x="307.7" y="57.8">6</text>
<text x="60" y="64.9">1</text>
<text x="181.9" y="64.9">1</text>
<text x="210.7" y="64.9">6</text>
<text x="53" y="66.7">1</text>
<text x="53" y="70.3">2</text>
<text x="60" y="68.5">2</text>
<text x="181.9" y="68.5">2</text>
<text x="188.8" y="66.7">VCC</text>
<text x="188.8" y="70.3">DM</text>
<text x="198.5" y="66.7">GND</text>
<text x="53" y="73.9">3</text>
<text x="53" y="77.5">4</text>
<text x="60" y="72.1">3</text>
<text x="60" y="75.7">4</text>
<text x="181.9" y="72.1">3</text>
<text x="181.9" y="75.7">4</text>
<text x="188.8" y="73.9">DP</text>
<text x="188.8" y="77.5">GND</text>
<text x="198.5" y="77.5">GND</text>
<text x="210.7" y="75.7">5</text>
<text x="304" y="100.8">2</text>
<text x="318.4" y="100.8">1</text>
<text x="5.8" y="117">B</text>
<text x="411.5" y="117">B</text>
<text x="56.4" y="161.8">1</text>
<text x="49.5" y="163.6">1</text>
<text x="49.5" y="167.2">2</text>
<text x="56.4" y="165.4">2</text>
<text x="49.5" y="170.8">3</text>
<text x="56.4" y="169">3</text>
<text x="56.4" y="172.6">4</text>
<text x="49.5" y="174.4">4</text>
<text x="5.8" y="185.2">C</text>
<text x="411.5" y="185.2">C</text>
<text x="49.5" y="231.8">1</text>
<text x="56.4" y="230">1</text>
<text x="56.4" y="233.6">2</text>
<text x="49.5" y="235.4">2</text>
<text x="49.5" y="239">3</text>
<text x="56.4" y="237.2">3</text>
<text x="49.5" y="242.6">4</text>
<text x="56.4" y="240.8">4</text>
<text x="5.7" y="253.4">D</text>
<text x="411.4" y="253.4">D</text>
<text x="54.1" y="282.1">1</text>
<text x="157.3" y="282.1">2</text>
<text x="260.5" y="282.1">3</text>
<text x="363.7" y="282.1">4</text>
</g>
<g font-size="3.2" fill="#7f1416">
<text x="77.1" y="32.6">5DVCC</text>
<text x="340.7" y="39.8">SET1#</text>
<text x="133.2" y="45.2">DGND</text>
<text x="340.7" y="47">SET3#</text>
<text x="340.7" y="43.4">SET2#</text>
<text x="340.7" y="50.6">POWER_EN</text>
<text x="170.5" y="61.4">5DVCC</text>
<text x="121.7" y="68.5">DM</text>
<text x="121.7" y="72.1">DP</text>
<text x="321.8" y="79.3">DGND</text>
<text x="221.3" y="100.8">DGND</text>
<text x="88.5" y="104.4">DGND</text>
<text x="273.5" y="102.6">DGND</text>
<text x="388.1" y="102.6">5DVCC</text>
<text x="235.1" y="122.4">5DVCC</text>
<text x="380.2" y="122.4">BL_LIGHT</text>
<text x="68.4" y="129.5">VCC_3V3</text>
<text x="268.9" y="133.1">SET1#</text>
<text x="126" y="142.1">DGND</text>
<text x="353.5" y="151.1">5DVCC</text>
<text x="179.2" y="161.8">SET1</text>
<text x="96.6" y="165.4">SENSOR_SDA</text>
<text x="96.6" y="169">SENSOR_SCL</text>
<text x="394.5" y="179.8">SET3#</text>
<text x="84.9" y="187">DGND</text>
<text x="235.7" y="187">DGND</text>
<text x="297.6" y="190.5">SET3</text>
<text x="68.4" y="197.7">VCC_3V3</text>
<text x="235.1" y="201.3">5DVCC</text>
<text x="126" y="210.3">DGND</text>
<text x="283.3" y="212.1">SET2#</text>
<text x="354.1" y="215.7">DGND</text>
<text x="96.6" y="233.6">BL_SDA</text>
<text x="96.6" y="237.2">BL_SCL</text>
<text x="179.2" y="240.8">SET2</text>
<text x="84.9" y="255.2">DGND</text>
<text x="235.7" y="265.9">DGND</text>
</g>
<g font-size="3.2" fill="#282973">
<text x="294" y="36.2">CN7</text>
<text x="85.8" y="43.4">C80</text>
<text x="100.2" y="43.4">10uF</text>
<text x="85.8" y="54.2">C81</text>
<text x="100.2" y="54.2">0.1uF</text>
<text x="46.3" y="61.4">CN8</text>
<text x="186.3" y="61.4">CN9</text>
<text x="294" y="64.9">6pin-2mm</text>
<text x="46.3" y="82.9">4pin-2mm</text>
<text x="186.3" y="82.9">USB-B</text>
<text x="308" y="96.9">LED1</text>
<text x="329.6" y="99.4">R102</text>
<text x="358.6" y="97.2">Q14</text>
<text x="358.6" y="100.8">PMBT3906L</text>
<text x="329.6" y="105.9">1K</text>
<text x="308" y="108.4">LED-2PIN</text>
<text x="358.3" y="120.9">R104</text>
<text x="358.3" y="127.4">4.7K</text>
<text x="78.6" y="140.3">C82</text>
<text x="89.4" y="140.3">10uF</text>
<text x="229.4" y="140.3">R103</text>
<text x="229.4" y="143.9">4.7K</text>
<text x="259.6" y="140">R106</text>
<text x="259.6" y="143.5">2K</text>
<text x="78.6" y="151.1">C83</text>
<text x="89.4" y="151.1">0.1uF</text>
<text x="42.7" y="158.3">CN10</text>
<text x="203.9" y="160.4">R107</text>
<text x="241.3" y="161.5">Q11</text>
<text x="203.9" y="166.9">4.7K</text>
<text x="241.3" y="165.1">PMBT3904L</text>
<text x="347.9" y="169">R112</text>
<text x="347.9" y="172.6">4.7K</text>
<text x="42.7" y="179.8">4pin-2mm</text>
<text x="326" y="178.4">R113</text>
<text x="379.8" y="178.4">R114</text>
<text x="326" y="184.8">0R</text>
<text x="379.8" y="184.8">2K</text>
<text x="322.4" y="189.1">R115</text>
<text x="359.7" y="190.2">Q13</text>
<text x="322.4" y="195.6">4.7K</text>
<text x="359.7" y="193.8">PMBT3904L</text>
<text x="78.6" y="208.5">C84</text>
<text x="89.4" y="208.5">10uF</text>
<text x="78.6" y="219.3">C85</text>
<text x="89.4" y="219.3">0.1uF</text>
<text x="229.4" y="219.3">R108</text>
<text x="259.6" y="218.9">R110</text>
<text x="42.7" y="226.4">CN11</text>
<text x="229.4" y="222.9">4.7K</text>
<text x="259.6" y="222.5">2K</text>
<text x="203.9" y="239.4">R111</text>
<text x="203.9" y="245.8">7K</text>
<text x="241.3" y="240.4">Q12</text>
<text x="241.3" y="244">PMBT3904L</text>
<text x="42.7" y="248">4pin-2mm</text>
</g>
<g font-size="3.2" fill="#751013">
<text x="235.1" y="122.4">5</text>
<text x="236.6" y="122.4">DV</text>
<text x="241.1" y="122.4">CC</text>
<text x="182.8" y="161.8">T1</text>
<text x="132.8" y="210.3">D</text>
</g>
<g font-size="3.2" fill="#26266c">
<text x="231.5" y="140.3">103</text>
<text x="206.2" y="166.9">7</text>
</g>
<text font-size="2.5" fill="#282973" x="39.2" y="53.2">TP USB JACK I NPUT</text>
</svg>
